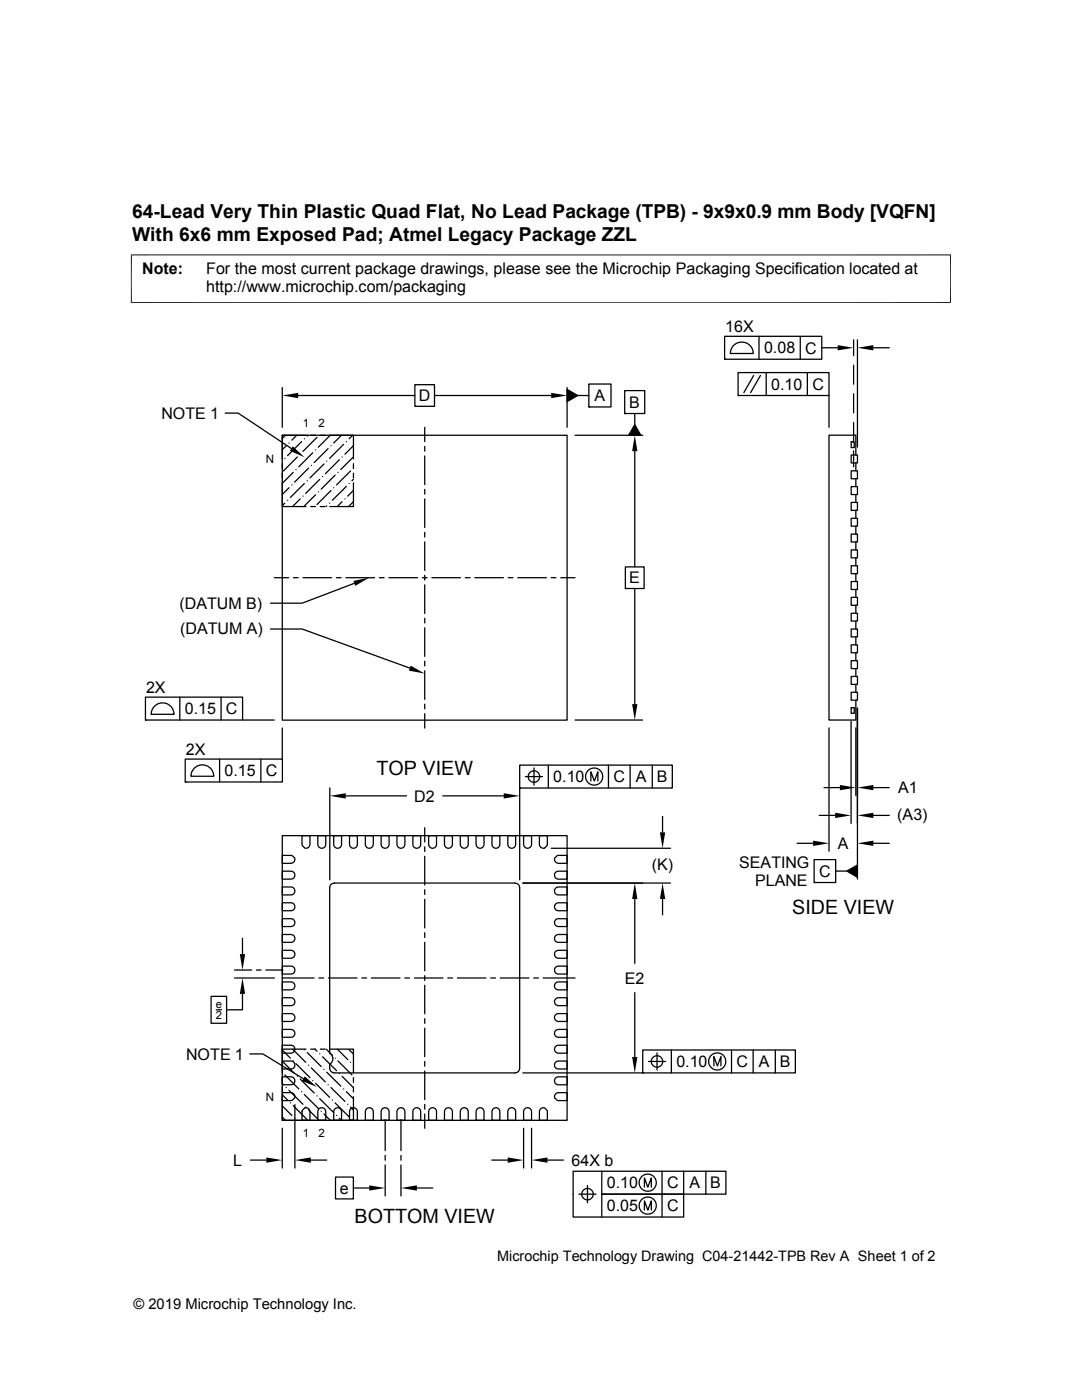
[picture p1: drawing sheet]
<svg xmlns="http://www.w3.org/2000/svg" width="216mm" height="279mm" viewBox="0 0 216 279" stroke-linecap="round" stroke-linejoin="round" font-family="sans-serif">
<g fill="none" stroke="#000" stroke-width=".25">
<path d="M56.3 77.3v8M59.5 78.9h23.3M82.8 76.8h3.9v4.3h-3.9zM86.7 78.9h23.3M113.2 77.7l2.1 1.2-2.1 1.3zM113.2 77.3v8M115.3 78.9h2.2M117.5 76.6h4.4v4.6h-4.4zM124.7 78h4v4.5h-4zM144.6 67.1h19.4v4.6h-19.4zM144.6 71.7h.1M146.5 68.8a2.3 2.3 0 0 1 2.4-.3 2.3 2.3 0 0 1 1.4 2h-4.6l.3-1.1z"/>
<path d="M147.3 74.4h18.1v4.5h-18.1zM147.3 78.9h.1M150.4 74.9l-2 3.5M151.4 67.1v4.6M151.7 74.9l-1.9 3.5M152.9 74.4v4.5M159.7 67.1v4.6M161.1 74.4v4.5M164 69.4h3.2M165.4 78.9v6.4M170.3 67.8v3.2M170.3 72.9v3.8"/>
<path d="M170.3 78.6v3.8M171.1 67.8v21.4M174.3 69.4h3.1M44.9 82.4h2.6l10.6 7.1M56.3 96.4v4.7h4.7M56.3 92.5v1M56.3 94.4v1M56.3 86.9h56.9v56.8h-56.9zM56.8 91.5h.1M57 86.9l-.7 .6M57.1 89l-.8 .7M57.4 99.8h.1"/>
<path d="M57.7 97.3l-1.4 1.4M57.7 88.4h.1M58.2 96.8h.1M58.5 94.3l-2.2 2.2M59.1 93.7h.1M59.2 86.9l-1 .9M59.3 91.2l-2.8 2.8M59.9 99.6l-1.5 1.5M59.9 90.6h.1M60.2 88.1l-2.8 2.8M60.5 99h.1M60.7 96.5l-2.8 2.8"/>
<path d="M60.7 87.6h.1M61 86.9h-4.7v4.7M61.3 95.9h.1M61.4 86.9l-.1 .1M61.6 93.4l-2.8 2.8M62 86.9h.9M62.1 92.9h.1M62.4 90.4l-2.8 2.8M63 98.7l-2.4 2.4M63 89.8h.1M63.2 87.3l-2.7 2.8M63.5 98.2h.1"/>
<path d="M63.8 95.7l-2.8 2.8M63.9 86.9h1M64.4 95.1h.1M64.6 92.6l-2.8 2.8M65.2 92h.1M65.5 89.5l-2.8 2.8M65.8 86.9h4.7v4.7M65.9 86.9l-2.4 2.3M66 97.9l-2.8 2.8M66 89h.1M66.6 97.3h.1M66.9 94.8l-2.8 2.8"/>
<path d="M67.4 94.3h.1M67.7 91.8l-2.8 2.8M68.1 86.9l-1.5 1.5M68.3 91.2h.1M68.6 88.7l-2.8 2.8M68.8 99.6h.1M69.1 97.1l-2.8 2.7M69.1 88.1h.1M69.7 96.5h.1M69.9 94l-2.7 2.8M70.4 86.9l-.7 .7M70.5 93.4h.1"/>
<path d="M70.5 96.4v4.7h-4.7M70.5 92.5v1M70.5 94.4v1M70.5 95.7l-.3 .2M70.5 97.9l-1.1 1.1M70.5 91.2l-2.5 2.5M70.5 88.9l-1.7 1.7M84.8 85.3v2.8M84.8 89.1v.9M84.8 91v5.7M84.8 97.7v.9M84.8 99.6v5.7"/>
<path d="M114.7 86.9h13.5M117.5 81.2h.1M124.7 82.5h.1M126.7 90v23.1M126.7 84.8l1.2 2.1h-2.5zM126.7 82.5v2.3M169.8 88.2h.7v1.1h-.7zM169.8 88.2h.1M169.8 97.1h1.3v1.6h-1.3zM169.8 94h1.3v1.5h-1.3zM169.8 90.8h1.3v1.6h-1.3zM170.3 84.3v3.8"/>
<path d="M170.3 90v3.2M170.8 90.8v-4h-5.4v56.9h5.4v-4M170.8 92.4v1.6M170.8 95.5v1.6M170.8 98.7v1.6M54.7 115.3h2.9M56.8 100.4l-.5 .5M58.5 115.3h1M60.5 115.3h5.7M62 101.1h.9M63.9 101.1h1M65.2 101l-.1 .1"/>
<path d="M65.8 100.4h.1M67.1 115.3h1M68.3 100.1l-1 1M69 115.3h5.7M70.5 100.1l-.9 1M70.7 116.4l-10.4 4h-6.3M75.7 115.3h.9M77.6 115.3h5.7M84.3 115.3h.9M84.8 106.2v1M84.8 108.1v5.8M84.8 114.8v1"/>
<path d="M84.8 116.7v5.7M86.2 115.3h5.7M92.8 115.3h1M94.7 115.3h5.8M101.4 115.3h1M103.3 115.3h5.7M110 115.3h.9M111.9 115.3h2.8M124.8 113.1h3.7v4.4h-3.7zM126.7 117.5v23M169.8 119.2h1.3v1.6h-1.3zM169.8 116.1h1.3v1.5h-1.3z"/>
<path d="M169.8 112.9h1.3v1.6h-1.3zM169.8 109.7h1.3v1.6h-1.3zM169.8 106.6h1.3v1.6h-1.3zM169.8 103.4h1.3v1.6h-1.3zM169.8 100.3h1.3v1.6h-1.3zM170.8 101.9v1.5M170.8 105v1.6M170.8 108.2v1.5M170.8 111.3v1.6M170.8 114.5v1.6M170.8 117.6v1.6M29 139.1h19.4v4.6h-19.4z"/>
<path d="M35.9 139.1v4.6M44.1 139.1v4.6M54 125.5h6.3l21.5 7.8M84.8 123.4v.9M84.8 125.3v5.7M84.8 132v.9M84.8 133.9v5.7M169.8 138.2h1.3v1.5h-1.3zM169.8 135h1.3v1.6h-1.3zM169.8 131.8h1.3v1.6h-1.3zM169.8 128.7h1.3v1.6h-1.3zM169.8 125.5h1.3v1.6h-1.3z"/>
<path d="M169.8 122.4h1.3v1.6h-1.3zM170.8 120.8v1.6M170.8 124v1.5M170.8 127.1v1.6M170.8 130.3v1.5M170.8 133.4v1.6M170.8 136.6v1.6M29 143.7h.1M30.9 140.8a2.29 2.29 0 0 1 2.5-.3 2.29 2.29 0 0 1 1.3 2.1h-4.5l.3-1.2zM37 151.5h19.3v4.6h-19.3zM37 156.1h.1M38.9 153.2a2.29 2.29 0 0 1 2.4-.4 2.29 2.29 0 0 1 1.4 2.1h-4.6l.3-1.1z"/>
<path d="M43.8 151.5v4.6M48.4 143.7h6.3M52 151.5v4.6M56.3 145.3v6.2M65.8 157.2v18.4M69 158.8h12.1M84.8 140.5v1M84.8 142.4v2.9M88.3 158.8h12.2M103.7 152.7h30.5v4.6h-30.5zM103.7 157.3h.1M103.7 157.2v18.4"/>
<path d="M104.8 155h3.5M106.6 153.3v3.4M109.4 152.7v4.6M114.7 143.7h13.5M117.9 155.9v-1.9l.7 1.9 .7-1.9v1.9M121.4 152.7v4.6M125.7 152.7v4.6M130.2 152.7v4.6M164.4 157.2h3.2M165.4 145.3v24.6M169.8 144v20.3M169.8 141.2h.7v1.2h-.7z"/>
<path d="M169.8 141.2h.1M170.8 145.3v13.5M171.1 141.3v34.1M174.3 157.2h3.1M56.3 173.9h1.8a.79 .79 0 0 1 .7 .8 .79 .79 0 0 1-.7 .8h-1.8zM56.3 177h1.8a.79 .79 0 0 1 .7 .8 .79 .79 0 0 1-.7 .8h-1.8zM56.3 170.7l2 .1 .5 .5a.79 .79 0 0 1-.7 1h-1.8zM56.3 166.8h56.9v56.8h-56.9zM60.3 166.8h1.5v1.7l-.1 .5a.79 .79 0 0 1-.9 .2l-.5-.5zM63.4 166.8h1.6v1.7a.79 .79 0 0 1-.8 .8 .79 .79 0 0 1-.8-.8zM66.1 176.5l.6-.3h36l.7 .3 .3 .7v36l-.3 .6-.7 .3h-36l-.6-.3a1.69 1.69 0 0 1-.3-1.4 1.25 1.25 0 0 0 0-2.2v-33zM66.6 166.8h1.6v1.7a.78 .78 0 0 1-.8 .8 .78 .78 0 0 1-.8-.8z"/>
<path d="M69.7 166.8h1.6v1.7a.78 .78 0 0 1-.8 .8 .78 .78 0 0 1-.8-.8zM72.9 166.8h1.6v1.7a.79 .79 0 0 1-.8 .8 .79 .79 0 0 1-.8-.8zM76.1 166.8h1.5v1.7a.79 .79 0 0 1-.8 .8 .79 .79 0 0 1-.7-.8zM79.2 166.8h1.6v1.7a.79 .79 0 0 1-.8 .8 .79 .79 0 0 1-.8-.8zM82.4 166.8h1.5v1.7a.78 .78 0 0 1-.7 .8 .78 .78 0 0 1-.8-.8zM84.8 165.2v2.8M84.8 169v.9M84.8 170.9v5.7M84.8 177.6v.9M84.8 179.5v5.7M85.5 166.8h1.6v1.7a.78 .78 0 0 1-.8 .8 .78 .78 0 0 1-.8-.8zM88.7 166.8h1.6v1.7a.79 .79 0 0 1-.8 .8 .79 .79 0 0 1-.8-.8z"/>
<path d="M91.8 166.8h1.6v1.7a.79 .79 0 0 1-.8 .8 .79 .79 0 0 1-.8-.8zM95 166.8h1.6v1.7a.79 .79 0 0 1-.8 .8 .79 .79 0 0 1-.8-.8zM98.2 166.8h1.5v1.7a.78 .78 0 0 1-.7 .8 .78 .78 0 0 1-.8-.8zM101.3 166.8h1.6v1.7a.78 .78 0 0 1-.8 .8 .78 .78 0 0 1-.8-.8zM104.3 176.2h29.5M104.5 166.8h1.6v1.7a.79 .79 0 0 1-.8 .8 .79 .79 0 0 1-.8-.8zM107.6 166.8h1.6v1.9l-.5 .5a.79 .79 0 0 1-1.1-.7zM110 169.3h23.8M110.9 177.3l.5-.3h1.8v1.6h-1.8a.79 .79 0 0 1-.7-.5 .79 .79 0 0 1 .2-.8zM110.9 174.1l.5-.2h1.8v1.6h-1.8a.8 .8 0 0 1-.7-.5 .8 .8 0 0 1 .2-.9zM111.2 170.8l2-.1v1.6h-1.8l-.4-.2a.75 .75 0 0 1-.3-.8zM126.7 179.4v12.9"/>
<path d="M132.2 162.9v3.2M132.2 179.4v3.2M159.1 168.3h3.1M162.5 171.6h4.3v4.5h-4.3zM162.5 176.1h.1M163.5 162.7h3.1M166.8 173.8h2.2M169 173.8l2.1-1.2v2.5zM174.3 162.7h3.1M174.3 168.3h3.1M42.1 198.8h3.1v5.4h-3.1zM46.8 195.2h7.9"/>
<path d="M46.8 193.6h3.4M48.4 198.4v3.1h-3.2M48.4 187.2v3.2M51.2 193.6h.9M53.1 193.6h3.4M56.3 180.2h1.8a.79 .79 0 0 1 .7 .8 .79 .79 0 0 1-.7 .8h-1.8zM56.3 183.3h1.8a.78 .78 0 0 1 .7 .8 .78 .78 0 0 1-.7 .8h-1.8zM56.3 186.5h1.8a.78 .78 0 0 1 .7 .8 .78 .78 0 0 1-.7 .8h-1.8zM56.3 189.7h1.8a.79 .79 0 0 1 .7 .7 .79 .79 0 0 1-.7 .8h-1.8zM56.3 192.8h1.8a.79 .79 0 0 1 .7 .8 .79 .79 0 0 1-.7 .8h-1.8zM56.3 196h1.8a.79 .79 0 0 1 .7 .8 .79 .79 0 0 1-.7 .7h-1.8zM56.3 199.1h1.8a.79 .79 0 0 1 .7 .8 .79 .79 0 0 1-.7 .8h-1.8z"/>
<path d="M56.3 195.2h6.4M63.6 195.2h1M65.5 195.2h5.7M72.2 195.2h1M74.1 195.2h5.7M80.8 195.2h.9M82.7 195.2h5.7M84.8 186.1v1M84.8 188v5.8M84.8 194.7v1M84.8 196.6v5.7M89.3 195.2h1"/>
<path d="M91.2 195.2h5.8M97.9 195.2h1M99.8 195.2h5.7M106.5 195.2h.9M108.4 195.2h6.3M110.8 189.9l.6-.2h1.8v1.5h-1.8a.81 .81 0 0 1-.7-.4 .81 .81 0 0 1 .1-.9zM110.8 186.7l.6-.2h1.8v1.6h-1.8a.78 .78 0 0 1-.7-.5 .78 .78 0 0 1 .1-.9zM110.9 199.4l.5-.3h1.8v1.6h-1.8a.79 .79 0 0 1-.7-.5 .79 .79 0 0 1 .2-.8zM110.9 183.6l.3-.2 2-.1v1.6h-1.8a.79 .79 0 0 1-.7-.5 .79 .79 0 0 1 .2-.8zM110.9 180.4l.5-.2h1.8v1.6h-1.8a.79 .79 0 0 1-.7-.5 .79 .79 0 0 1 .2-.9zM110.9 196.2l.5-.2h1.8v1.5h-1.8a.79 .79 0 0 1-.7-.4 .79 .79 0 0 1 .2-.9zM110.9 193l.5-.2h1.8v1.6h-1.8a.8 .8 0 0 1-.7-.5 .8 .8 0 0 1 .2-.9z"/>
<path d="M126.7 198.1v12.8M43.1 201.5h1.1M49.8 210.3h2.7l8 5M56.3 218.1h1.8l.4 .1a.75 .75 0 0 1 .3 .9l-.5 .5h-2zM56.3 202.3h1.8a.78 .78 0 0 1 .7 .8 .78 .78 0 0 1-.7 .8h-1.8zM56.3 205.4h1.8a.78 .78 0 0 1 .7 .8 .78 .78 0 0 1-.7 .8h-1.8zM56.3 208.6h1.8a.79 .79 0 0 1 .7 .8 .79 .79 0 0 1-.7 .8h-1.8zM56.3 211.8h1.8a.79 .79 0 0 1 .7 .7 .79 .79 0 0 1-.7 .8h-1.8zM56.3 214.9h1.8a.79 .79 0 0 1 .7 .8 .79 .79 0 0 1-.7 .8h-1.8zM56.3 218.5l1.1 1M56.3 216.2l.2 .3M56.3 211.8l2.5 2.4"/>
<path d="M56.3 209.6l1.6 1.6M56.3 215.1v.9M56.3 217v.9M56.3 218.9v4.7h4.7M56.8 214.5l2.8 2.8M57.1 217h.1M57.7 217.6l2.8 2.8M58.4 209.4l2.6 2.6M58.5 211.7h.1M59.1 212.3l2.7 2.8M59.3 214.8h.1M59.9 215.3l2.8 2.8"/>
<path d="M60.2 217.9h.1M60.7 218.4l2.8 2.8M60.7 209.5h.1M61 209.4h-4.7v4.7M61.3 210.1l2.8 2.8M61.6 212.6h.1M62 209.4h.9M62.1 213.1l2.8 2.8M62.4 215.6h.1M62.8 209.4l.4 .4M63 216.2l2.8 2.8M63.2 218.7h.1"/>
<path d="M63.8 219.3l2.8 2.8M63.8 210.3h.1M63.9 209.4h1M64.4 210.9l2.8 2.8M64.6 213.4h.1M65.1 209.4l1.2 1.2M65.2 214l2.8 2.7M65.5 216.5h.1M65.8 209.4h4.7v4.7M66 217l2.8 2.8M66.3 219.5h.1M66.9 211.2h.1"/>
<path d="M67.3 209.4l2.1 2.1M67.4 211.7l2.8 2.8M67.7 214.2h.1M68.3 214.8l2.2 2.3M68.6 217.3h.1M69.1 217.9l1.4 1.4M69.7 209.5l.8 .9M69.9 212h.1M70.5 212.6h.1M70.5 218.9v4.7h-4.7M70.5 215.1v.9M70.5 217v.9"/>
<path d="M84.8 203.3v.9M84.8 205.2v5.7M84.8 211.8v1M84.8 213.7v5.8M104.3 214.1h23.9M110.8 218.4l.6-.3h1.8v1.5h-2l-.5-.5zM110.8 208.8l.6-.2h1.8v1.6h-1.8a.81 .81 0 0 1-.7-.5 .81 .81 0 0 1 .1-.9zM110.8 205.7l.6-.3h1.8v1.6h-1.8a.78 .78 0 0 1-.7-.5 .78 .78 0 0 1 .1-.8zM110.9 202.5l.3-.2h2v1.6h-1.8a.79 .79 0 0 1-.7-.5 .79 .79 0 0 1 .2-.9zM110.9 215.2l.5-.3h1.8v1.6h-1.8a.79 .79 0 0 1-.7-.5 .79 .79 0 0 1 .2-.8zM110.9 212l.5-.2h1.8v1.5h-1.8a.8 .8 0 0 1-.7-.5 .8 .8 0 0 1 .2-.8zM128.2 209.6h30.5v4.5h-30.5z"/>
<path d="M128.2 214.1h.1M129.4 211.8h3.4M131.1 210.1v3.5M134 209.5v4.6M142.5 212.7v-1.8l.7 1.8 .6-1.8v1.8M146 209.5v4.6M150.3 209.5v4.6M154.7 209.5v4.6M50 231.5h3.1M56.3 222.9l.7 .7M56.3 220.7l1.9 1.9M56.3 225.2v7.9"/>
<path d="M57.9 220.1h.1M58.5 220.7l2.8 2.8M58.8 223.2h.1M58.8 220.5v12.6M60.3 221.6l.5-.5a.79 .79 0 0 1 1 .7v1.8h-1.5zM61 220.9h.1M61.6 221.5l2.1 2.1M62 223.6h.9M62 231.5h3.2M63.8 221.2a.79 .79 0 0 1 1.2 .6v1.8h-1.6v-1.8zM63.9 223.6h1M64.1 221.8h.1"/>
<path d="M64.6 222.3l1.3 1.3M66.9 220.1l2.8 2.8M66.9 221.2a.78 .78 0 0 1 1.3 .6v1.8h-1.6v-1.8zM67 234.9h3.5v4.4h-3.5zM67.2 222.6h.1M67.7 223.2l.4 .4M69.4 220.4h.1M69.9 220.9l.6 .6M70.1 221.2a.78 .78 0 0 1 1.2 .6v1.8h-1.6v-1.8zM70.2 223.5h.1M70.5 237.1h3.2M73.2 221.2a.8 .8 0 0 1 1.3 .6v1.8h-1.6v-1.8z"/>
<path d="M76.4 221.2a.79 .79 0 0 1 1.2 .6v1.8h-1.5v-1.8zM76.9 223.4v6.2M76.9 230.6v.9M76.9 232.5v6.2M79.6 221.2a.79 .79 0 0 1 1.2 .6v1.8h-1.6v-1.8zM80 223.4v6.2M80 230.6v.9M80 232.5v6.2M82.7 221.2a.78 .78 0 0 1 1.2 .6v1.8h-1.5v-1.8zM83.2 237.1h3.2M84.8 220.4v1M84.8 222.3v2.9"/>
<path d="M85.9 221.2a.78 .78 0 0 1 1.2 .6v1.8h-1.6v-1.8zM89 221.2a.8 .8 0 0 1 1.3 .6v1.8h-1.6v-1.8zM92.2 221.2a.79 .79 0 0 1 1.2 .6v1.8h-1.6v-1.8zM95.4 221.2a.78 .78 0 0 1 1.2 .6v1.8h-1.6v-1.8zM98.1 231.5h3.2M98.5 221.2a.78 .78 0 0 1 1.2 .6v1.8h-1.5v-1.8zM101.7 221.2a.78 .78 0 0 1 1.2 .6v1.8h-1.6v-1.8zM104.5 225.2v7.9M104.8 221.2a.8 .8 0 0 1 1.3 .6v1.8h-1.6v-1.8zM106.1 225.2v7.9M107.8 221.4a.79 .79 0 0 1 .9-.3l.5 .5v2h-1.6v-1.8zM109.2 231.5h3.2"/>
<path d="M115.5 238.3h3.4M117.2 236.6v3.4M120.1 233.7v4.6h16.3v4.6h-22v-9.2h30.4v4.6h-24.7v4.6M128.6 236.9v-1.8l.7 1.8 .7-1.8v1.8M132.1 233.7v9.2M136.4 233.7v4.6M140.8 233.7v4.6M128.6 241.5v-1.8l.7 1.8 .7-1.8v1.8"/>
<circle cx="106.6" cy="155" r="1.14"/>
<circle cx="118.6" cy="155" r="1.71"/>
<circle cx="131.1" cy="211.8" r="1.14"/>
<circle cx="143.1" cy="211.8" r="1.71"/>
<circle cx="117.2" cy="238.3" r="1.14"/>
<circle cx="129.2" cy="236" r="1.72"/>
<circle cx="129.2" cy="240.6" r="1.72"/>
</g>
<g fill="#000">
<path d="M56.3 78.9l3.2-.5v1.1zM110 78.4l3.2 .5-3.2 .6zM167.2 68.9l3.1 .5-3.1 .5zM171.1 69.4l3.2-.5v1zM58.4 89.1l2.4 2.2-3-1.3zM113.2 77.7l2.1 1.2-2.1 1.3zM126.7 86.9l.5 3.1h-1.1zM126.7 84.8l1.2 2.1h-2.5zM70.5 115.9l3.2-.6-2.8 1.6zM81.9 132.8l2.9 1.6-3.2-.6zM65.8 158.8l3.2-.5v1.1zM100.5 158.3l3.2 .5-3.2 .6z"/>
<path d="M126.1 140.5h1.1l-.5 3.2zM167.6 156.7l3.2 .5-3.2 .5zM171.1 157.2l3.2-.5v1zM126.7 176.2l.5 3.2h-1.1zM132.2 176.2l.5 3.2h-1zM131.7 166.1h1l-.5 3.2zM162.2 167.8l3.2 .5-3.2 .5zM166.6 162.2l3.2 .5-3.2 .6zM169 173.8l2.1-1.2v2.5zM171.1 162.7l3.2-.5v1.1zM171.1 168.3l3.2-.5v1zM47.9 190.4h1l-.5 3.2z"/>
<path d="M48.4 195.2l.5 3.2h-1zM60.8 214.8l2.4 2.1-2.9-1.2zM126.1 210.9h1.1l-.5 3.2zM53.1 231l3.2 .5-3.2 .6zM58.8 231.5l3.2-.5v1.1zM73.7 236.6l3.2 .5-3.2 .5zM80 237.1l3.2-.5v1zM101.3 231l3.2 .5-3.2 .6zM106.1 231.5l3.1-.5v1.1z"/>
</g>
<path d="M26.1 50.9h163.7M26.2 50.8v9.7M189.7 50.8v9.7M26.1 60.4h163.7" fill="none" stroke="#000" stroke-width=".2"/>
<g font-size="3.9">
<text x="75.1" y="154.6">TOP VIEW</text>
<text x="158.1" y="182.4">SIDE VIEW</text>
<text x="70.7" y="244.1">BOTTOM VIEW</text>
</g>
<g font-size="3.8">
<text x="26.4" y="43.5">64-Lead Very Thin Plastic Quad Flat, No Lead Package (TPB) - 9x9x0.9 mm Body [VQFN]</text>
<text x="26.4" y="48">With 6x6 mm Exposed Pad; Atmel Legacy Package ZZL</text>
</g>
<g font-size="3.2">
<text x="28.4" y="54.6">Note:</text>
<text x="41.1" y="58.3">http://www.microchip.com/packaging</text>
<text x="41.1" y="54.6">For the most current package drawings, please see the Microchip Packaging Specification located at</text>
<text x="144.7" y="66.4">16X</text>
<text x="152.5" y="70.5">0.08</text>
<text x="160.7" y="70.5">C</text>
<text x="153.9" y="77.8">0.10</text>
<text x="162.1" y="77.8">C</text>
<text x="32.2" y="83.6">NOTE 1</text>
<text x="83.5" y="80.1">D</text>
<text x="118.6" y="80.1">A</text>
<text x="125.6" y="81.4">B</text>
<text x="125.5" y="116.4">E</text>
<text x="35.8" y="121.5">(DATUM B)</text>
<text x="35.9" y="126.6">(DATUM A)</text>
<text x="29.1" y="138.3">2X</text>
<text x="36.9" y="142.5">0.15</text>
<text x="45.1" y="142.6">C</text>
<text x="37.1" y="150.7">2X</text>
<text x="44.8" y="154.9">0.15</text>
<text x="53" y="154.9">C</text>
<text x="82.7" y="160">D2</text>
<text x="110.4" y="156.1">0.10</text>
<text x="122.4" y="156.1">C</text>
<text x="126.9" y="156.1">A</text>
<text x="131.1" y="156.1">B</text>
<text x="179.2" y="158.3">A1</text>
<text x="179" y="163.6">(A3)</text>
<text x="130" y="173.6">(K)</text>
<text x="147.5" y="173.2">SEATING</text>
<text x="167.2" y="169.4">A</text>
<text x="150.7" y="176.8">PLANE</text>
<text x="163.4" y="175">C</text>
<text x="124.7" y="196.3">E2</text>
<text x="37.1" y="211.5">NOTE 1</text>
<text x="135" y="213">0.10</text>
<text x="147" y="213">C</text>
<text x="151.4" y="213">A</text>
<text x="155.6" y="213">B</text>
<text x="46.5" y="232.7">L</text>
<text x="114.1" y="232.7">64X b</text>
<text x="67.8" y="238.2">e</text>
<text x="121.1" y="237.2">0.10</text>
<text x="133.1" y="237.2">C</text>
<text x="137.6" y="237.2">A</text>
<text x="141.7" y="237.2">B</text>
<text x="121.1" y="241.7">0.05</text>
<text x="133.1" y="241.7">C</text>
</g>
<g font-size="2.9">
<text x="99.2" y="251.7">Microchip Technology Drawing C04-21442-TPB Rev A Sheet 1 of 2</text>
<text x="26.6" y="261.3">© 2019 Microchip Technology Inc.</text>
</g>
<g font-size="2.3">
<text x="60.4" y="85.3">1</text>
<text x="63.6" y="85.3">2</text>
<text x="53.1" y="92.4">N</text>
<text x="53.1" y="219.7">N</text>
<text x="60.4" y="226.8">1</text>
<text x="63.6" y="226.8">2</text>
</g>
<g font-size="2.2">
<text x="43.1" y="201.3">e</text>
<text x="43.1" y="203.4">2</text>
</g>
</svg>
